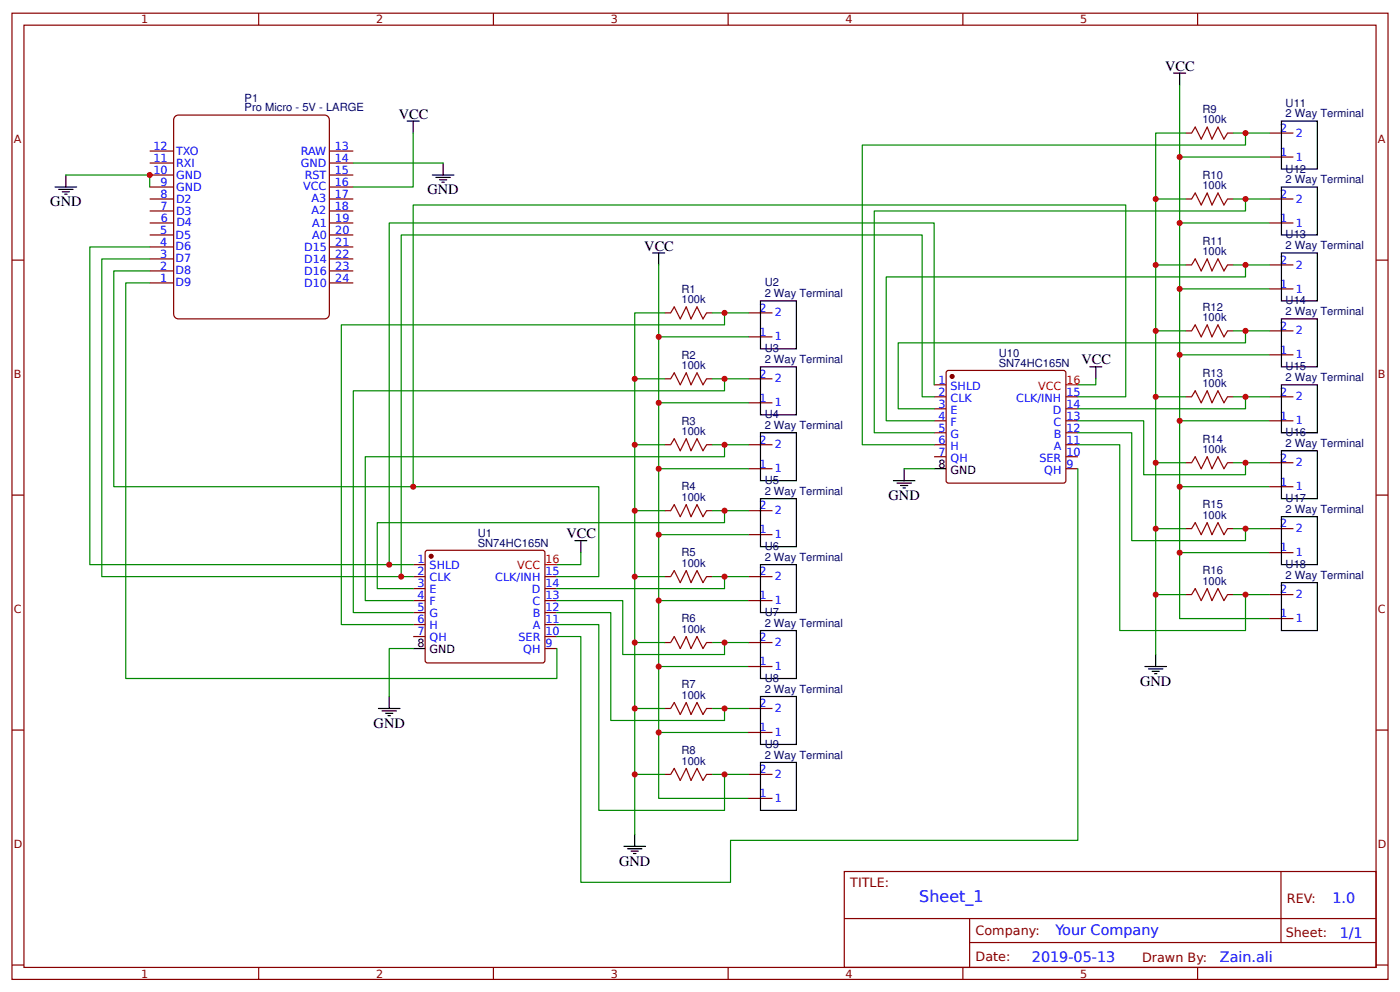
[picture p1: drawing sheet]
<svg xmlns="http://www.w3.org/2000/svg" width="309mm" height="219mm" viewBox="0 0 309 219" stroke-linecap="round" stroke-linejoin="round" font-family="sans-serif">
<g fill="none" stroke="#800" stroke-width=".26">
<path d="M2.6 2.9h304.1v213.3h-304.1zM5.3 5.6h298.7v207.9h-298.7zM57.1 2.9v2.7M109 2.9v2.7M160.9 2.9v2.7M212.7 2.9v2.7M264.6 2.9v2.7M2.6 57.4h2.7M304 57.4h2.7M2.6 109.3h2.7M304 109.3h2.7M2.6 161.1h2.7"/>
<path d="M304 161.1h2.7M186.5 192.4h117.5v21.1h-117.5zM283 192.4v15.6M2.6 213h2.7M57.1 213.5v2.7M109 213.5v2.7M160.9 213.5v2.7M186.6 202.7h117.3M212.7 213.5v2.7M214.2 208h89.7M214.2 202.7v10.6M264.6 213.5v2.7"/>
<path d="M304 213h2.7"/>
</g>
<path d="M38.6 25.8l.8-.4h32.3a1.06 1.06 0 0 1 1.1 1.1v42.8a1.06 1.06 0 0 1-1.1 1.1h-32.3a1.06 1.06 0 0 1-1-1.1v-42.8z" fill="#fff" stroke="#800000" stroke-width=".26"/>
<g fill="none" stroke="#800" stroke-width=".26">
<path d="M33.1 38.6h5.3M33.1 36h5.3M33.1 33.3h5.3M72.8 38.6h5.3M72.8 36h5.3M72.8 33.3h5.3M261.9 29.4h1.4M271.2 29.4h1.3M280.5 34.7h5.3M280.5 29.4h5.3M33.1 59.8h5.3M33.1 57.1h5.3"/>
<path d="M33.1 54.5h5.3M33.1 51.9h5.3M33.1 49.2h5.3M33.1 46.6h5.3M33.1 43.9h5.3M33.1 41.3h5.3M72.8 59.8h5.3M72.8 57.1h5.3M72.8 54.5h5.3M72.8 51.9h5.3M72.8 49.2h5.3M72.8 46.6h5.3"/>
<path d="M72.8 43.9h5.3M72.8 41.3h5.3M261.9 43.9h1.4M261.9 58.5h1.4M271.2 43.9h1.3M271.2 58.5h1.3M280.5 49.2h5.3M280.5 43.9h5.3M280.5 58.5h5.3M33.1 62.4h5.3M72.8 62.4h5.3M146.8 69.1h1.4"/>
<path d="M156.1 69.1h1.3M165.4 74.3h5.3M165.4 69.1h5.3M261.9 73h1.4M271.2 73h1.3M280.5 63.8h5.3M280.5 78.3h5.3M280.5 73h5.3M146.8 83.6h1.4M146.8 98.2h1.4M156.1 83.6h1.3M156.1 98.2h1.3"/>
<path d="M165.4 88.9h5.3M165.4 83.6h5.3M165.4 98.2h5.3M206.4 98.2h2.6M206.4 84.9h2.6M206.4 87.6h2.6M206.4 90.2h2.6M206.4 92.9h2.6M206.4 95.5h2.6M209.1 82l.4-.2h25.7l.3 .5-.1 24.1-.5 .2h-25.6l-.3-.5zM235.5 98.2h2.6M235.5 87.6h2.6"/>
<path d="M235.5 90.2h2.6M235.5 92.9h2.6M235.5 95.5h2.6M261.9 87.6h1.4M271.2 87.6h1.3M280.5 87.6h5.3M280.5 92.9h5.3M146.8 112.7h1.4M156.1 112.7h1.3M165.4 103.5h5.3M165.4 118h5.3M165.4 112.7h5.3"/>
<path d="M206.4 100.8h2.6M235.5 103.5h2.6M235.5 100.8h2.6M261.9 102.1h1.4M261.9 116.7h1.4M271.2 102.1h1.3M271.2 116.7h1.3M280.5 107.4h5.3M280.5 102.1h5.3M280.5 116.7h5.3M91.3 124.6h2.6M91.3 127.3h2.6"/>
<path d="M91.3 129.9h2.6M91.3 132.6h2.6M91.3 135.2h2.6M91.3 137.8h2.6M94.2 121.5h25.9l.3 .5-.1 24.1-.4 .2-25.7-.1-.3-.4v-23.8zM120.4 127.3h2.6M120.4 129.9h2.6M120.4 132.6h2.6M120.4 135.2h2.6M120.4 137.8h2.6M146.8 127.3h1.4M156.1 127.3h1.3"/>
<path d="M165.4 127.3h5.3M165.4 132.6h5.3M261.9 131.2h1.4M271.2 131.2h1.3M280.5 122h5.3M280.5 136.5h5.3M280.5 131.2h5.3M91.3 140.5h2.6M120.4 140.5h2.6M120.4 143.1h2.6M146.8 141.8h1.4M146.8 156.4h1.4"/>
<path d="M156.1 141.8h1.3M156.1 156.4h1.3M165.4 147.1h5.3M165.4 141.8h5.3M165.4 156.4h5.3M146.8 170.9h1.4M156.1 170.9h1.3M165.4 161.7h5.3M165.4 176.2h5.3M165.4 170.9h5.3"/>
</g>
<g fill="#800" stroke="#800" stroke-width=".26">
<circle cx="95.2" cy="122.8" r=".4"/>
<circle cx="210.3" cy="83.1" r=".4"/>
</g>
<g fill="none" stroke="#000" stroke-width=".26">
<path d="M259.3 16.1h2.6M260.6 16.1v2.7M14.6 38.6v2.7M90 26.7h2.6M91.3 26.7v2.7M95.5 38.6h4.8M96.3 39.2h3.2M97.1 39.7h1.6M97.9 36v2.6M283.1 26.7h7.9v10.6h-7.9zM12.2 41.3h4.7M13 41.8h3.1"/>
<path d="M13.8 42.3h1.5M14.3 42.9h.5M97.6 40.2h.6M144.2 55.8h2.6M145.5 55.8v2.7M283.1 41.3h7.9v10.6h-7.9zM283.1 55.8h7.9v10.6h-7.9zM168 66.4h7.9v10.6h-7.9zM283.1 70.4h7.9v10.6h-7.9zM168 81h7.9v10.5h-7.9zM168 95.5h7.9v10.6h-7.9zM240.8 81h2.6"/>
<path d="M242.1 81v2.6M283.1 84.9h7.9v10.6h-7.9zM283.1 99.5h7.9v10.6h-7.9zM127 119.3h2.6M128.3 119.3v2.7M168 110.1h7.9v10.5h-7.9zM197.4 106.1h4.7M198.2 106.6h3.1M199 107.2h1.6M199.5 107.7h.5M199.8 103.5v2.6M206.4 103.5h2.6"/>
<path d="M283.1 114h7.9v10.6h-7.9zM168 124.6h7.9v10.6h-7.9zM168 139.2h7.9v10.6h-7.9zM283.1 128.6h7.9v10.6h-7.9zM83.6 156.4h4.8M84.4 156.9h3.2M85.2 157.4h1.6M85.7 158h.6M86 153.7v2.7M91.3 143.1h2.6M168 153.7h7.9v10.6h-7.9zM252.9 147.1h4.8"/>
<path d="M253.7 147.6h3.2M254.5 148.2h1.6M255.1 148.7h.5M255.3 144.5v2.6M168 168.3h7.9v10.6h-7.9zM137.8 186.8h4.8M138.6 187.3h3.2M139.4 187.9h1.6M140 188.4h.5M140.2 184.1v2.7"/>
</g>
<path d="M235.5 84.9h2.6M120.4 124.6h2.6" fill="none" stroke="#f00" stroke-width=".26"/>
<g fill="none" stroke="#080" stroke-width=".26">
<path d="M260.6 18.8v117.7h19.9M14.6 38.6h18.5v2.7M78.1 36h19.8M91.3 29.4v11.9h-13.2M260.6 34.7h19.9M261.9 29.4h-6.6v115.1M272.5 29.4h8M275.2 29.4v2.6h-84.7v66.2h15.9M33.1 59.8h-8v47.6h107.2v19.9h-9.3M33.1 57.1h-10.6v70.2h68.8M33.1 54.5h-13.3v70.1h71.5M145.5 58.5v117.7h19.9"/>
<path d="M255.3 58.5h6.6M255.3 43.9h6.6M260.6 49.2h19.9M272.5 58.5h8M272.5 43.9h8M275.2 58.5v2.6h-79.4v31.8h10.6M275.2 43.9v2.7h-82.1v48.9h13.3M33.1 62.4h-5.3v87.4h95.2v-6.7M145.5 74.3h19.9M146.8 69.1h-6.6v115M157.4 69.1h8M160.1 69.1v2.6h-84.7v66.1h15.9"/>
<path d="M255.3 73h6.6M260.6 63.8h19.9M260.6 78.3h19.9M272.5 73h8M275.2 73v2.7h-76.8v14.5h8M140.2 98.2h6.6M140.2 83.6h6.6M145.5 88.9h19.9M157.4 98.2h8M157.4 83.6h8M160.1 98.2v2.6h-79.4v31.8h10.6M160.1 83.6v2.7h-82v48.9h13.2"/>
<path d="M206.4 84.9v-35.7h-120.4v75.4M206.4 87.6h-2.7v-35.7h-115.1v75.4M238.1 98.2h9.3v41h27.8v-8M238.1 95.5h11.9v23.8h25.2v-2.6M238.1 92.9h14.6v11.9h22.5v-2.7M238.1 87.6h10.6v-42.4h-157.4v62.2M242.1 83.6v1.3h-4M255.3 87.6h6.6M260.6 92.9h19.9M272.5 87.6h8M275.2 87.6v2.6h-37.1M140.2 112.7h6.6"/>
<path d="M145.5 103.5h19.9M145.5 118h19.9M157.4 112.7h8M160.1 112.7v2.7h-76.8v14.5h8M199.8 103.5h6.6M238.1 103.5v82h-76.7v9.2h-33.1v-54.2h-5.3M255.3 116.7h6.6M255.3 102.1h6.6M260.6 107.4h19.9M272.5 116.7h8M272.5 102.1h8M123 137.8h9.3v41.1h27.8v-8"/>
<path d="M123 135.2h11.9v23.8h25.2v-2.6M123 132.6h14.6v11.9h22.5v-2.7M128.3 122v2.6h-5.3M140.2 127.3h6.6M145.5 132.6h19.9M157.4 127.3h8M160.1 127.3v2.6h-37.1M255.3 131.2h6.6M260.6 122h19.9M272.5 131.2h8M91.3 143.1h-5.3v10.6M140.2 156.4h6.6"/>
<path d="M140.2 141.8h6.6M145.5 147.1h19.9M157.4 156.4h8M157.4 141.8h8M140.2 170.9h6.6M145.5 161.7h19.9M157.4 170.9h8"/>
</g>
<g fill="none" stroke="#a00000" stroke-width=".26">
<path d="M263.3 29.4l.8-1.4 1.3 2.7 1.3-2.7 1.1 2.7 1.3-2.7 1.3 2.7 .8-1.3M263.3 43.9l.8-1.3 1.3 2.6 1.3-2.6 1.1 2.6 1.3-2.6 1.3 2.6 .8-1.3M263.3 58.5l.8-1.4 1.3 2.7 1.3-2.7 1.1 2.7 1.3-2.7 1.3 2.7 .8-1.3M148.2 69.1l.8-1.4 1.3 2.7 1.3-2.7 1.1 2.7 1.3-2.7 1.3 2.7 .8-1.3M263.3 73l.8-1.3 1.3 2.6 1.3-2.6 1.1 2.6 1.3-2.6 1.3 2.6 .8-1.3M148.2 83.6l.8-1.3 1.3 2.6 1.3-2.6 1.1 2.6 1.3-2.6 1.3 2.6 .8-1.3M148.2 98.2l.8-1.4 1.3 2.7 1.3-2.7 1.1 2.7 1.3-2.7 1.3 2.7 .8-1.3M263.3 87.6l.8-1.3 1.3 2.6 1.3-2.6 1.1 2.6 1.3-2.6 1.3 2.6 .8-1.3M148.2 112.7l.8-1.3 1.3 2.6 1.3-2.6 1.1 2.6 1.3-2.6 1.3 2.6 .8-1.3M263.3 102.1l.8-1.3 1.3 2.7 1.3-2.7 1.1 2.7 1.3-2.7 1.3 2.7 .8-1.4M263.3 116.7l.8-1.3 1.3 2.6 1.3-2.6 1.1 2.6 1.3-2.6 1.3 2.6 .8-1.3M148.2 127.3l.8-1.4 1.3 2.7 1.3-2.7 1.1 2.7 1.3-2.7 1.3 2.7 .8-1.3"/>
<path d="M263.3 131.2l.8-1.3 1.3 2.7 1.3-2.7 1.1 2.7 1.3-2.7 1.3 2.7 .8-1.4M148.2 141.8l.8-1.3 1.3 2.6 1.3-2.6 1.1 2.6 1.3-2.6 1.3 2.6 .8-1.3M148.2 156.4l.8-1.4 1.3 2.7 1.3-2.7 1.1 2.7 1.3-2.7 1.3 2.7 .8-1.3M148.2 170.9l.8-1.3 1.3 2.6 1.3-2.6 1.1 2.6 1.3-2.6 1.3 2.6 .8-1.3"/>
</g>
<g fill="#c00">
<circle cx="91.3" cy="107.4" r=".66"/>
<circle cx="86" cy="124.6" r=".66"/>
<circle cx="33.1" cy="38.6" r=".66"/>
<circle cx="160.1" cy="69.1" r=".66"/>
<circle cx="160.1" cy="98.2" r=".66"/>
<circle cx="160.1" cy="127.3" r=".66"/>
<circle cx="160.1" cy="156.4" r=".66"/>
<circle cx="140.2" cy="98.2" r=".66"/>
<circle cx="140.2" cy="127.3" r=".66"/>
<circle cx="140.2" cy="156.4" r=".66"/>
<circle cx="145.5" cy="161.7" r=".66"/>
<circle cx="145.5" cy="147.1" r=".66"/>
<circle cx="145.5" cy="132.6" r=".66"/>
<circle cx="145.5" cy="118" r=".66"/>
<circle cx="145.5" cy="103.5" r=".66"/>
<circle cx="145.5" cy="88.9" r=".66"/>
<circle cx="145.5" cy="74.3" r=".66"/>
<circle cx="140.2" cy="170.9" r=".66"/>
<circle cx="140.2" cy="141.8" r=".66"/>
<circle cx="140.2" cy="112.7" r=".66"/>
<circle cx="140.2" cy="83.6" r=".66"/>
<circle cx="160.1" cy="170.9" r=".66"/>
<circle cx="160.1" cy="141.8" r=".66"/>
<circle cx="160.1" cy="112.7" r=".66"/>
<circle cx="160.1" cy="83.6" r=".66"/>
<circle cx="275.2" cy="43.9" r=".66"/>
<circle cx="275.2" cy="73" r=".66"/>
<circle cx="275.2" cy="102.1" r=".66"/>
<circle cx="275.2" cy="131.2" r=".66"/>
<circle cx="255.3" cy="43.9" r=".66"/>
<circle cx="255.3" cy="73" r=".66"/>
<circle cx="255.3" cy="102.1" r=".66"/>
<circle cx="255.3" cy="131.2" r=".66"/>
<circle cx="260.6" cy="34.7" r=".66"/>
<circle cx="260.6" cy="49.2" r=".66"/>
<circle cx="260.6" cy="63.8" r=".66"/>
<circle cx="260.6" cy="78.3" r=".66"/>
<circle cx="260.6" cy="92.9" r=".66"/>
<circle cx="260.6" cy="107.4" r=".66"/>
<circle cx="260.6" cy="122" r=".66"/>
<circle cx="255.3" cy="116.7" r=".66"/>
<circle cx="255.3" cy="87.6" r=".66"/>
<circle cx="255.3" cy="58.5" r=".66"/>
<circle cx="275.2" cy="116.7" r=".66"/>
<circle cx="275.2" cy="87.6" r=".66"/>
<circle cx="275.2" cy="58.5" r=".66"/>
<circle cx="275.2" cy="29.4" r=".66"/>
<circle cx="88.6" cy="127.3" r=".66"/>
</g>
<text font-size="3.5" fill="#00f" x="203.1" y="199.1">Sheet_1</text>
<g font-size="3.2">
<text x="257.4" y="15.6">VCC</text>
<text x="88.1" y="26.2">VCC</text>
<text x="11.1" y="45.5">GND</text>
<text x="94.5" y="42.9">GND</text>
<text x="142.3" y="55.3">VCC</text>
<text x="238.9" y="80.4">VCC</text>
<text x="196.3" y="110.3">GND</text>
<text x="125.1" y="118.8">VCC</text>
<text x="251.9" y="151.3">GND</text>
<text x="82.5" y="160.6">GND</text>
<text x="136.8" y="191">GND</text>
</g>
<g font-size="3.2" fill="#00f">
<text x="294.4" y="199.3">1.0</text>
<text x="233.2" y="206.5">Your Company</text>
<text x="296" y="207">1/1</text>
<text x="228" y="212.3">2019-05-13</text>
<text x="269.5" y="212.3">Zain.ali</text>
</g>
<g font-size="2.8" fill="#800">
<text x="187.9" y="195.8">TITLE:</text>
<text x="284.3" y="199.3">REV:</text>
<text x="215.5" y="206.4">Company:</text>
<text x="284.1" y="206.9">Sheet:</text>
<text x="215.5" y="212.2">Date:</text>
<text x="252.3" y="212.3">Drawn By:</text>
</g>
<g font-size="2.5" fill="#800">
<text x="31.2" y="5.2">1</text>
<text x="83.1" y="5.2">2</text>
<text x="134.9" y="5.2">3</text>
<text x="186.8" y="5.2">4</text>
<text x="238.7" y="5.2">5</text>
<text x="3" y="31.5">A</text>
<text x="304.4" y="31.5">A</text>
<text x="3" y="83.3">B</text>
<text x="304.4" y="83.3">B</text>
<text x="3" y="135.2">C</text>
<text x="304.4" y="135.2">C</text>
<text x="3" y="187.1">D</text>
<text x="304.4" y="187.1">D</text>
<text x="31.2" y="215.8">1</text>
<text x="83.1" y="215.8">2</text>
<text x="134.9" y="215.8">3</text>
<text x="186.8" y="215.8">4</text>
<text x="238.7" y="215.8">5</text>
</g>
<g font-size="2.5" fill="#000080">
<text x="54" y="22.4">P1</text>
<text x="284" y="23.5">U11</text>
<text x="54" y="24.6">Pro Micro - 5V - LARGE</text>
<text x="265.6" y="27.2">100k</text>
<text x="265.7" y="24.9">R9</text>
<text x="284" y="25.9">2 Way Terminal</text>
<text x="265.6" y="41.8">100k</text>
<text x="265.7" y="39.5">R10</text>
<text x="284" y="40.5">2 Way Terminal</text>
<text x="284" y="38.1">U12</text>
<text x="284" y="52.6">U13</text>
<text x="265.6" y="56.4">100k</text>
<text x="265.7" y="54">R11</text>
<text x="284" y="55">2 Way Terminal</text>
<text x="150.6" y="64.6">R1</text>
<text x="168.9" y="65.6">2 Way Terminal</text>
<text x="168.9" y="63.2">U2</text>
<text x="150.6" y="66.9">100k</text>
<text x="265.6" y="70.9">100k</text>
<text x="265.7" y="68.6">R12</text>
<text x="284" y="69.6">2 Way Terminal</text>
<text x="284" y="67.2">U14</text>
<text x="168.9" y="77.8">U3</text>
<text x="150.6" y="81.5">100k</text>
<text x="150.6" y="79.2">R2</text>
<text x="168.9" y="80.2">2 Way Terminal</text>
<text x="220.7" y="81">SN74HC165N</text>
<text x="220.7" y="78.8">U10</text>
<text x="265.7" y="83.1">R13</text>
<text x="284" y="81.7">U15</text>
<text x="265.6" y="85.5">100k</text>
<text x="284" y="84.1">2 Way Terminal</text>
<text x="150.6" y="93.7">R3</text>
<text x="168.9" y="94.7">2 Way Terminal</text>
<text x="168.9" y="92.3">U4</text>
<text x="150.6" y="96">100k</text>
<text x="265.6" y="100">100k</text>
<text x="265.7" y="97.7">R14</text>
<text x="284" y="98.7">2 Way Terminal</text>
<text x="284" y="96.3">U16</text>
<text x="168.9" y="106.9">U5</text>
<text x="150.6" y="110.6">100k</text>
<text x="150.6" y="108.3">R4</text>
<text x="168.9" y="109.3">2 Way Terminal</text>
<text x="265.7" y="112.2">R15</text>
<text x="284" y="113.2">2 Way Terminal</text>
<text x="284" y="110.8">U17</text>
<text x="105.6" y="118.4">U1</text>
<text x="265.6" y="114.6">100k</text>
<text x="105.6" y="120.6">SN74HC165N</text>
<text x="150.6" y="125.1">100k</text>
<text x="150.6" y="122.8">R5</text>
<text x="168.9" y="123.8">2 Way Terminal</text>
<text x="168.9" y="121.4">U6</text>
<text x="284" y="125.4">U18</text>
<text x="265.6" y="129.1">100k</text>
<text x="265.7" y="126.8">R16</text>
<text x="284" y="127.8">2 Way Terminal</text>
<text x="150.6" y="137.4">R6</text>
<text x="168.9" y="136">U7</text>
<text x="150.6" y="139.7">100k</text>
<text x="168.9" y="138.4">2 Way Terminal</text>
<text x="150.6" y="154.2">100k</text>
<text x="150.6" y="151.9">R7</text>
<text x="168.9" y="152.9">2 Way Terminal</text>
<text x="168.9" y="150.5">U8</text>
<text x="150.6" y="166.5">R8</text>
<text x="168.9" y="167.5">2 Way Terminal</text>
<text x="168.9" y="165.1">U9</text>
<text x="150.6" y="168.8">100k</text>
</g>
<g font-size="2.5" fill="#00f">
<text x="282.9" y="29.1">2</text>
<text x="33.9" y="35.7">11</text>
<text x="33.9" y="33.1">12</text>
<text x="38.9" y="34.1">TXO</text>
<text x="66.5" y="34.1">RAW</text>
<text x="74" y="33">13</text>
<text x="74" y="35.7">14</text>
<text x="282.9" y="34.4">1</text>
<text x="286.3" y="35.5">1</text>
<text x="286.3" y="30.2">2</text>
<text x="33.9" y="38.4">10</text>
<text x="35.5" y="41">9</text>
<text x="38.9" y="39.4">GND</text>
<text x="38.9" y="36.8">RXI</text>
<text x="66.4" y="36.8">GND</text>
<text x="67.3" y="39.4">RST</text>
<text x="74" y="38.3">15</text>
<text x="74" y="41">16</text>
<text x="35.5" y="46.3">7</text>
<text x="35.5" y="43.7">8</text>
<text x="38.9" y="47.4">D3</text>
<text x="38.9" y="44.7">D2</text>
<text x="38.9" y="42.1">GND</text>
<text x="67" y="42">VCC</text>
<text x="68.8" y="44.7">A3</text>
<text x="68.8" y="47.3">A2</text>
<text x="74" y="43.6">17</text>
<text x="74" y="46.3">18</text>
<text x="282.9" y="43.7">2</text>
<text x="286.3" y="44.7">2</text>
<text x="35.4" y="51.6">5</text>
<text x="35.5" y="48.9">6</text>
<text x="38.8" y="52.7">D5</text>
<text x="39" y="50">D4</text>
<text x="69" y="50">A1</text>
<text x="69" y="52.7">A0</text>
<text x="74.1" y="48.9">19</text>
<text x="74.1" y="51.6">20</text>
<text x="282.9" y="48.9">1</text>
<text x="286.3" y="50">1</text>
<text x="35.4" y="59.5">2</text>
<text x="35.4" y="56.9">3</text>
<text x="35.4" y="54.2">4</text>
<text x="38.8" y="57.9">D7</text>
<text x="38.8" y="55.3">D6</text>
<text x="67.2" y="55.3">D15</text>
<text x="67.2" y="57.9">D14</text>
<text x="74.1" y="54.2">21</text>
<text x="74.1" y="56.9">22</text>
<text x="74.1" y="59.5">23</text>
<text x="282.9" y="58.2">2</text>
<text x="286.3" y="59.3">2</text>
<text x="35.4" y="62.2">1</text>
<text x="38.8" y="63.2">D9</text>
<text x="38.8" y="60.6">D8</text>
<text x="67.2" y="60.6">D16</text>
<text x="67.2" y="63.2">D10</text>
<text x="74.1" y="62.2">24</text>
<text x="282.9" y="63.5">1</text>
<text x="286.3" y="64.6">1</text>
<text x="167.8" y="68.8">2</text>
<text x="171.2" y="69.8">2</text>
<text x="167.8" y="74.1">1</text>
<text x="171.2" y="75.1">1</text>
<text x="282.9" y="72.8">2</text>
<text x="286.3" y="73.8">2</text>
<text x="167.8" y="83.3">2</text>
<text x="282.9" y="78.1">1</text>
<text x="286.3" y="79.1">1</text>
<text x="167.8" y="88.6">1</text>
<text x="171.2" y="89.7">1</text>
<text x="171.2" y="84.4">2</text>
<text x="207.3" y="84.7">1</text>
<text x="207.3" y="87.3">2</text>
<text x="207.3" y="90">3</text>
<text x="210" y="86">SHLD</text>
<text x="210" y="88.6">CLK</text>
<text x="224.5" y="88.6">CLK/INH</text>
<text x="235.6" y="90">14</text>
<text x="235.6" y="87.3">15</text>
<text x="282.9" y="87.3">2</text>
<text x="286.3" y="88.4">2</text>
<text x="207.3" y="92.6">4</text>
<text x="207.3" y="95.2">5</text>
<text x="210" y="91.3">E</text>
<text x="210" y="93.9">F</text>
<text x="232.6" y="91.3">D</text>
<text x="232.8" y="93.9">C</text>
<text x="235.6" y="95.2">12</text>
<text x="235.6" y="92.6">13</text>
<text x="282.9" y="92.6">1</text>
<text x="286.3" y="93.7">1</text>
<text x="167.8" y="97.9">2</text>
<text x="171.2" y="99">2</text>
<text x="207.3" y="97.9">6</text>
<text x="207.3" y="100.5">7</text>
<text x="210" y="96.6">G</text>
<text x="210" y="99.2">H</text>
<text x="210" y="101.9">QH</text>
<text x="229.7" y="101.9">SER</text>
<text x="232.8" y="96.6">B</text>
<text x="232.8" y="99.2">A</text>
<text x="235.6" y="100.5">10</text>
<text x="235.6" y="97.9">11</text>
<text x="282.9" y="101.9">2</text>
<text x="167.8" y="103.2">1</text>
<text x="171.2" y="104.2">1</text>
<text x="230.7" y="104.5">QH</text>
<text x="235.6" y="103.2">9</text>
<text x="282.9" y="107.2">1</text>
<text x="286.3" y="102.9">2</text>
<text x="167.8" y="112.4">2</text>
<text x="171.2" y="113.5">2</text>
<text x="286.3" y="108.2">1</text>
<text x="167.8" y="117.7">1</text>
<text x="171.2" y="118.8">1</text>
<text x="282.9" y="116.4">2</text>
<text x="286.3" y="117.5">2</text>
<text x="92.2" y="124.4">1</text>
<text x="94.9" y="125.7">SHLD</text>
<text x="282.9" y="121.7">1</text>
<text x="286.3" y="122.8">1</text>
<text x="92.2" y="127">2</text>
<text x="92.2" y="129.6">3</text>
<text x="94.9" y="128.3">CLK</text>
<text x="94.9" y="131">E</text>
<text x="109.4" y="128.3">CLK/INH</text>
<text x="117.5" y="131">D</text>
<text x="120.5" y="129.6">14</text>
<text x="120.5" y="127">15</text>
<text x="167.8" y="127">2</text>
<text x="171.2" y="128.1">2</text>
<text x="282.9" y="131">2</text>
<text x="92.2" y="132.3">4</text>
<text x="92.2" y="134.9">5</text>
<text x="92.2" y="137.6">6</text>
<text x="94.9" y="133.6">F</text>
<text x="94.9" y="136.3">G</text>
<text x="117.7" y="133.6">C</text>
<text x="117.7" y="136.3">B</text>
<text x="120.5" y="137.6">11</text>
<text x="120.5" y="134.9">12</text>
<text x="120.5" y="132.3">13</text>
<text x="167.8" y="132.3">1</text>
<text x="171.2" y="133.3">1</text>
<text x="282.9" y="136.3">1</text>
<text x="286.3" y="137.3">1</text>
<text x="286.3" y="132">2</text>
<text x="92.2" y="140.2">7</text>
<text x="94.9" y="138.9">H</text>
<text x="94.9" y="141.6">QH</text>
<text x="114.6" y="141.6">SER</text>
<text x="117.7" y="138.9">A</text>
<text x="120.5" y="142.9">9</text>
<text x="120.5" y="140.2">10</text>
<text x="167.8" y="141.6">2</text>
<text x="171.2" y="142.6">2</text>
<text x="115.6" y="144.2">QH</text>
<text x="167.8" y="146.8">1</text>
<text x="171.2" y="147.9">1</text>
<text x="167.8" y="161.4">1</text>
<text x="167.8" y="156.1">2</text>
<text x="171.2" y="157.2">2</text>
<text x="171.2" y="162.5">1</text>
<text x="167.8" y="170.7">2</text>
<text x="171.2" y="171.7">2</text>
<text x="167.8" y="175.9">1</text>
<text x="171.2" y="177">1</text>
</g>
<g font-size="2.5" fill="#f00">
<text x="229.4" y="86">VCC</text>
<text x="235.6" y="84.7">16</text>
<text x="114.3" y="125.7">VCC</text>
<text x="120.5" y="124.4">16</text>
</g>
<g font-size="2.5">
<text x="207.3" y="103.2">8</text>
<text x="210" y="104.5">GND</text>
<text x="92.2" y="142.9">8</text>
<text x="94.9" y="144.2">GND</text>
</g>
</svg>
